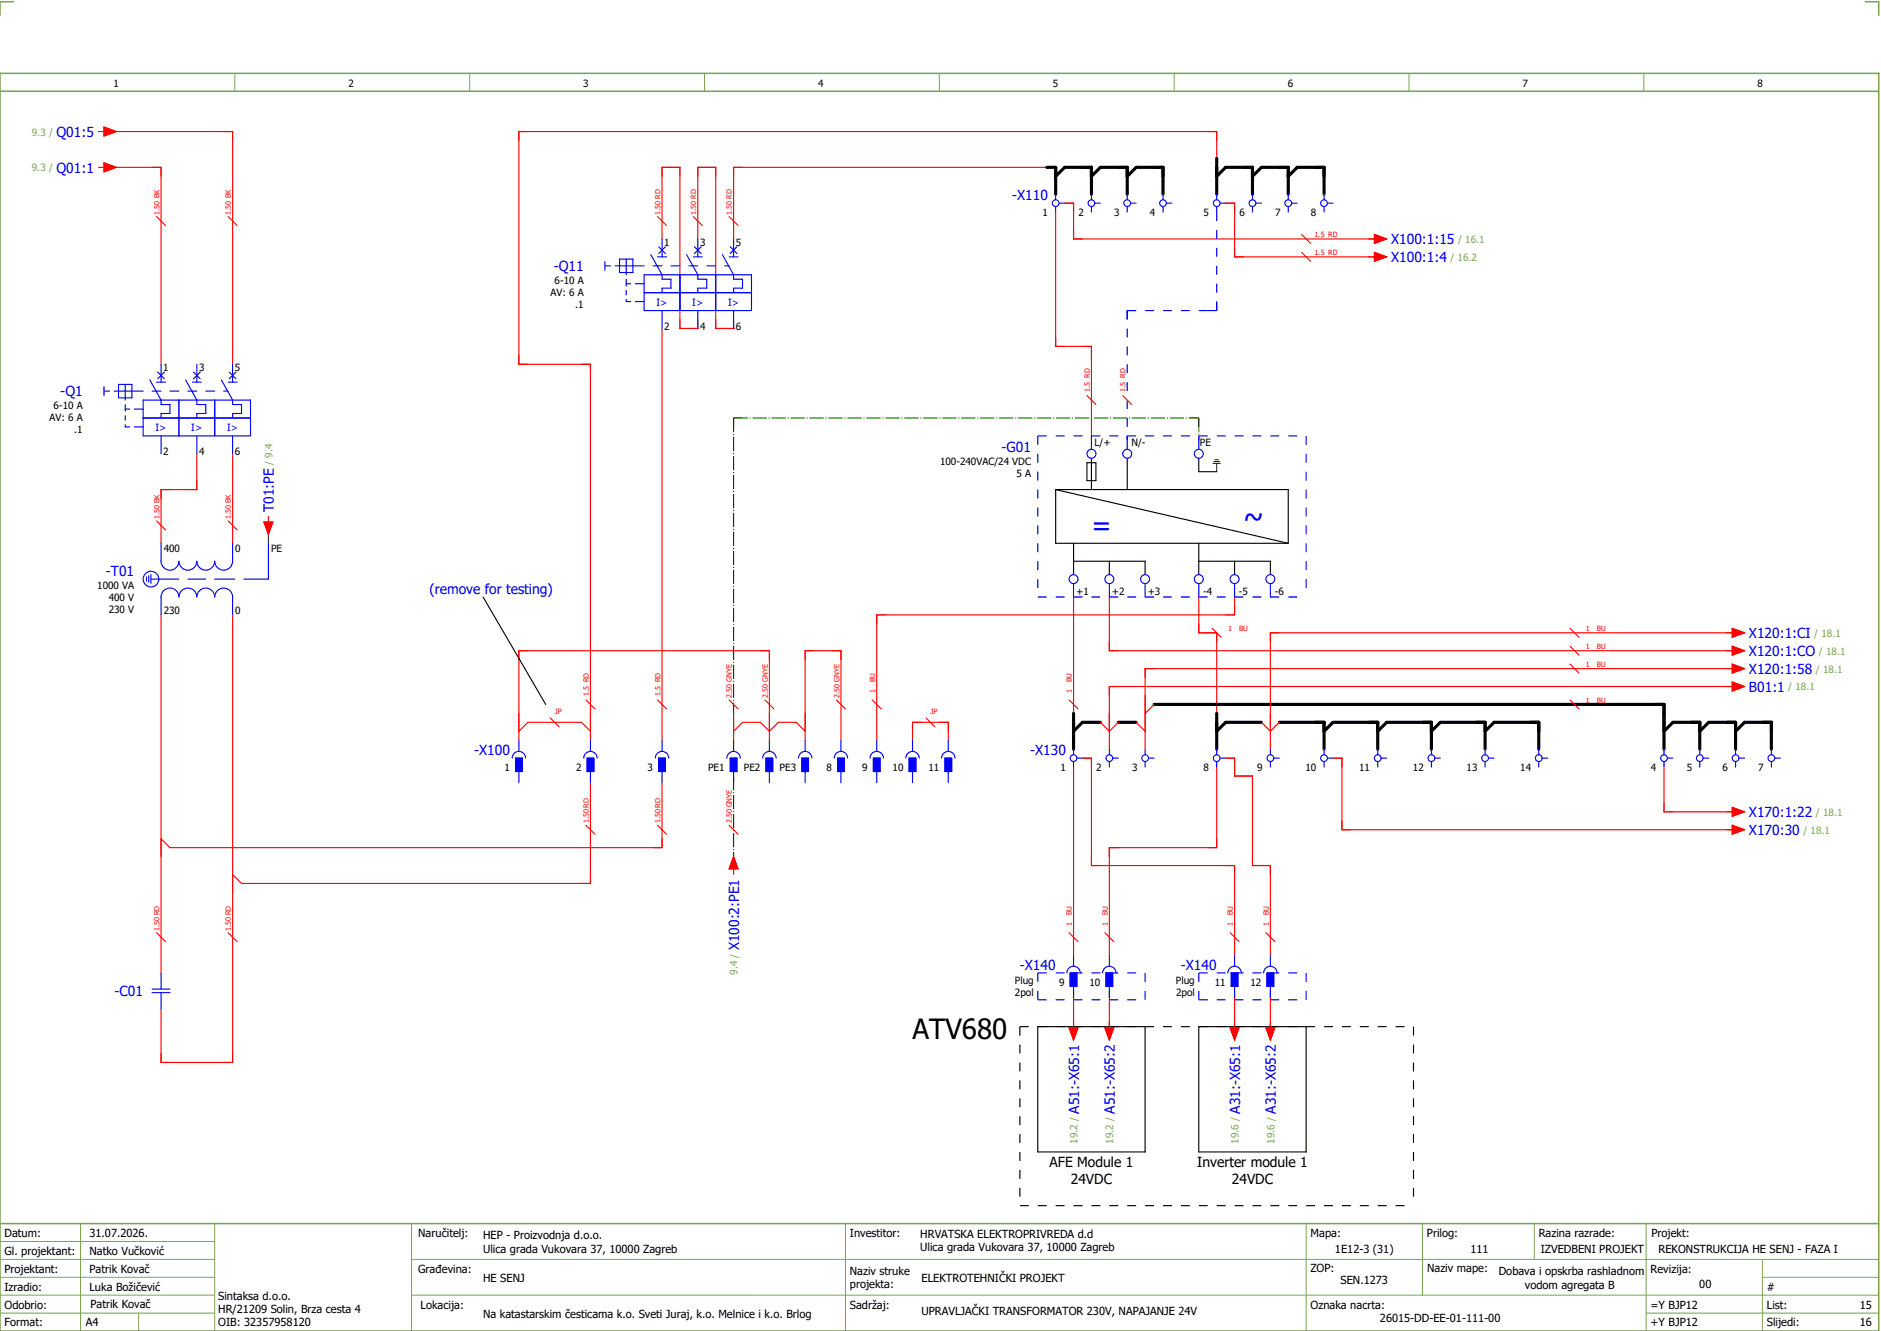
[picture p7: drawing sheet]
<svg xmlns="http://www.w3.org/2000/svg" width="421mm" height="297mm" viewBox="0 0 421 297" stroke-linecap="round" stroke-linejoin="round" font-family="sans-serif">
<path d="M0 16.4h420v281h-420zM3 .4h-3v3M417 .4h3v3M0 20.4h420M0 273.4h420" fill="none" stroke="#7ca552" stroke-width=".35"/>
<g fill="none" stroke="#7ca552" stroke-width=".22">
<path d="M52.5 16.4v4M105 16.4v4M157.5 16.4v4M210 16.4v4M262.5 16.4v4M315 16.4v4M367.5 16.4v4M0 277.4h48M18 273.4v24M48 273.4v24M92 273.4v24M189 273.4v24"/>
<path d="M292 273.4v23.8M318 273.4v16M343 273.4v8M368 273.4v23.8M0 281.4h48M0 285.4h47.8M0 293.4h47.8M31 293.4v4M47.8 289.4h-47.8M92 281.4h328M92 289.4h328M368 293.4h52"/>
<path d="M394 285.4h26M394 281.4v15.8"/>
</g>
<g fill="none" stroke="#f00" stroke-width=".25">
<path d="M22 29.4h1.2M22 37.4h1.2M23.2 28.4l2.8 1-2.8 1zM23.2 36.4l2.8 1-2.8 1zM24 29.4h28v52M24 37.4h12v44M236 37.4h-72v16M272 37.4v-8h-156v52h16v84M35 48.4l2 2M51 48.4l2 2M147 48.4l2 2M148 53.4v-16h4v36h4"/>
<path d="M155 48.4l2 2M156 53.4v-16h4v36h4M163 48.4l2 2M236 47.4v30h8v21M238 45.4h2v8h68M274 45.4h2v12h32M291 52.4l2 2M291 56.4l2 2M307.3 52.4l2.7 1-2.7 1zM307.3 56.4l2.7 1-2.7 1zM148 73.4v92M156 73.4h.1"/>
<path d="M156 71.4v2M164 73.4h.1M164 71.4v2M243 88.4l2 2M251 88.4l2 2M35 116.4l2 2M44 101.4v8h-8v12M51 116.4l2 2M52 101.4v20M59 116.6h2l-1 2.8zM60 115.4v1.2M36 137.4v80"/>
<path d="M52 137.4v100h-16v-12M240 133.4v28M248 133.4v12h140M268 133.4v8h4v20M276 133.4v4h-80v28M131 156.4l2 2M147 156.4l2 2M163 156.4l2 2M164 159.4v6M171 156.4l2 2M187 156.4l2 2M195 156.4l2 2"/>
<path d="M239 156.4l2 2M258 157.4l-2 2M271 140.4l2 2M351 140.4l2 2M351 144.4l2 2M351 148.4l2 2M351 156.4l2 2M387.3 152.4l2.7 1-2.7 1zM387.3 140.4l2.7 1-2.7 1zM387.3 144.4l2.7 1-2.7 1zM387.3 148.4l2.7 1-2.7 1zM388 153.4h-140v14"/>
<path d="M388 141.4h-104v26M388 149.4h-132v18M116 165.4v-20h56v20M116 163.4l2-2h12l2 2M123 160.4l2 2M132 173.4v24h-78l-2-2M148 173.4v16h-110l-2-2M164 163.4l2-2h4l2 2 2-2h4l2 2M180 165.4v-20h8v20M204 165.4v-4h8v4M207 160.4l2 2M240 171.4v42"/>
<path d="M242 169.4h2v24h32v20M246 161.4l2 2 2-2M254 161.4l2 2M272 171.4v18h-24v24M274 169.4h2v4h4v20h4v20M282 161.4l2 2 2-2M298 169.4h2v16h88M372 171.4v10h16M131 184.4l2 2M147 184.4l2 2M163 184.4l2 2M164 194.1v1.3"/>
<path d="M164 191.4l1 2.7h-2zM387.3 180.4l2.7 1-2.7 1zM387.3 184.4l2.7 1-2.7 1zM35 208.4l2 2M51 208.4l2 2M239 208.4l2 2M247 208.4l2 2M275 208.4l2 2M283 208.4l2 2M239 229.6h2l-1 2.8zM240 221.4v9M247 229.6h2l-1 2.8z"/>
<path d="M248 221.4v9M275 229.6h2l-1 2.8zM276 221.4v9M283 229.6h2l-1 2.8zM284 221.4v9"/>
</g>
<path d="M164 93.4v68M164 93.4h104M164 93.4h2M164 93.4v2M266 93.4h2M268 93.4v5M268 93.4v2M60 118.4v3M164 173.4v21" fill="none" stroke="#008000" stroke-width=".25" stroke-dasharray="3.2 .4 .3 .4" stroke-linecap="butt"/>
<g fill="none" stroke="#000" stroke-width=".7">
<path d="M234 37.4h2v6M236 39.4l2-2h6v6M244 39.4l2-2h6v6M252 39.4l2-2h6v6M272 39.4l2-2h6v6M272 35.4v8M280 39.4l2-2h6v6M288 39.4l2-2h6v6M240 159.4v8M258 157.4h114v10M272 159.4v8M246 161.4h-4l-2 2"/>
<path d="M250 161.4h4M282 161.4h-8l-2 2M286 161.4h10v6M296 163.4l2-2h10v6M308 163.4l2-2h10v6M320 163.4l2-2h10v6M332 163.4l2-2h10v6M372 163.4l2-2h6v6M380 163.4l2-2h6v6M388 163.4l2-2h6v6"/>
</g>
<g fill="none" stroke="#00f" stroke-width=".25" stroke-dasharray="2 2" stroke-linecap="butt">
<path d="M272 47.4v22M252 69.4v29M252 69.4h20M252 69.4h2M252 69.4v2M270 69.4h2M272 67.4v2M232 97.4h60M232 97.4v36M292 97.4v36M232 133.4h60M232 217.4h24"/>
<path d="M232 217.4v6M256 217.4v6M268 217.4h24M268 217.4v6M292 217.4v6M232 223.4h24M268 223.4h24"/>
</g>
<g fill="none" stroke="#000" stroke-width=".25">
<path d="M236 109.4v12h52M236 109.4h52v12M236 109.4l52 12M243 103.4h2v4h-2zM244 102.4v7M252 102.4v7M268 102.4v3h4M108 133.4l14 24M240 121.4v7M240 125.4h16v3M248 125.4v3M268 121.4v7"/>
<path d="M268 125.4h16v3M276 125.4v3M232 229.4h24v28h-24zM268 229.4h24v28h-24z"/>
</g>
<path d="M271.2 103.5h1.6M271.4 103.1h1.2M271.6 102.7h.8M272 103.5v1.9" fill="none" stroke="#008000" stroke-width=".25"/>
<g fill="none" stroke="#00f" stroke-width=".25">
<path d="M135.3 59.4h1.2M135.3 58.4v2M137.5 59.4h6.5M138.5 57.9h3v3h-3zM140 57.9v3.5M145.5 56.9l2.5 4.5v1h2v2h-2v1M146 59.4h2M147 57.4h2M147.3 55.1l1.5 1.5M148 53.4v4M148.8 55.1l-1.5 1.5M150 59.4h2"/>
<path d="M153.5 56.9l2.5 4.5v1h2v2h-2v1M154 59.4h2M155 57.4h2M155.3 55.1l1.5 1.5M156 53.4v4M156.8 55.1l-1.5 1.5M158 59.4h2M161.5 56.9l2.5 4.5v1h2v2h-2v1M162 59.4h1M163 57.4h2M163.3 55.1l1.5 1.5M164 53.4v4"/>
<path d="M164.8 55.1l-1.5 1.5M236 43.4v1.2M236 46.1v1.3M236.7 45.4h1.3M244 43.4v1.2M244 46.1v1.3M244.8 45.4h1.2M252 43.4v1.2M252 46.1v1.3M252.8 45.4h1.2M260 43.4v1.2M260 46.1v1.3"/>
<path d="M260.8 45.4h1.2M272 43.4v1.2M272 46.1v1.3M272.8 45.4h1.2M280 43.4v1.2M280 46.1v1.3M280.8 45.4h1.2M288 43.4v1.2M288 46.1v1.3M288.8 45.4h1.2M296 43.4v1.2M296 46.1v1.3"/>
<path d="M296.7 45.4h1.3M140 62.4v1.5M140 64.9v1M140 66.9v.5h1M140 63.4h1M142 63.4h2M142 67.4h2M144 65.4h24M144 61.4h24v8h-24zM148 69.4v4M152 61.4v8M156 69.4v4"/>
<path d="M160 61.4v8M164 69.4v4M23.2 87.4h1.3M23.2 86.4v2M25.5 87.4h6.5M26.5 85.9h3v3h-3zM28 85.9v3.5M28 90.4v1.5M28 92.9v1M28 94.9v.5h1M28 91.4h1M30 91.4h2"/>
<path d="M30 95.4h2M32 93.4h24M32 89.4h24v8h-24zM33.5 84.9l2.5 4.5v1h2v2h-2v1M34 87.4h2M35 85.4h2M35.3 83.1l1.4 1.5M36 81.4v4M36 97.4v4M36.7 83.1l-1.4 1.5M38 87.4h2M40 89.4v8"/>
<path d="M41.5 84.9l2.5 4.5v1h2v2h-2v1M42 87.4h2M43 85.4h2M43.2 83.1l1.5 1.5M44 81.4v4M44 97.4v4M44.7 83.1l-1.5 1.5M46 87.4h2M48 89.4v8M49.5 84.9l2.5 4.5v1h2v2h-2v1M50 87.4h1M51 85.4h2"/>
<path d="M51.3 83.1l1.5 1.5M52 81.4v4M52 97.4v4M52.8 83.1l-1.5 1.5M244 97.4v3M252 97.4v3M268 97.4v3M32.7 128.9v1M33.3 128.6v1.5M33.8 129.4h6.2M33.8 128.4v2M36 121.4v4a2 2 0 0 0 2 2 2 2 0 0 0 2-2 2 2 0 0 0 2 2 2 2 0 0 0 2-2 2 2 0 0 0 2 2 2 2 0 0 0 2-2 2 2 0 0 0 2 2 2 2 0 0 0 2-2v-4"/>
<path d="M36 137.4v-4a2 2 0 0 1 2-2 2 2 0 0 1 2 2 2 2 0 0 1 2-2 2 2 0 0 1 2 2 2 2 0 0 1 2-2 2 2 0 0 1 2 2 2 2 0 0 1 2-2 2 2 0 0 1 2 2v4M42 129.4h4M48 129.4h4.5M60 121.4v8h-5.5M240 130.4v3M248 130.4v3M256 130.4v3M268 130.4v3M276 130.4v3M284 130.4v3M114.5 169.4a1.5 1.5 0 0 1 1.5-1.5 1.5 1.5 0 0 1 1.5 1.5M115.3 169.4h1.5v3h-1.5z"/>
<path d="M116 165.4v2.5M116 172.4v2.5M130.5 169.4a1.5 1.5 0 0 1 1.5-1.5 1.5 1.5 0 0 1 1.5 1.5M131.2 169.4h1.5v3h-1.5zM132 165.4v2.5M132 172.4v2.5M146.5 169.4a1.5 1.5 0 0 1 1.5-1.5 1.5 1.5 0 0 1 1.5 1.5M147.3 169.4h1.5v3h-1.5zM148 165.4v2.5M148 172.4v2.5M162.5 169.4a1.5 1.5 0 0 1 1.5-1.5 1.5 1.5 0 0 1 1.5 1.5M163.3 169.4h1.5v3h-1.5z"/>
<path d="M164 165.4v2.5M164 172.4v2.5M170.5 169.4a1.5 1.5 0 0 1 1.5-1.5 1.5 1.5 0 0 1 1.5 1.5M171.2 169.4h1.5v3h-1.5zM172 165.4v2.5M172 172.4v2.5M178.5 169.4a1.5 1.5 0 0 1 1.5-1.5 1.5 1.5 0 0 1 1.5 1.5M179.2 169.4h1.5v3h-1.5zM180 165.4v2.5M180 172.4v2.5M186.5 169.4a1.5 1.5 0 0 1 1.5-1.5 1.5 1.5 0 0 1 1.5 1.5M187.2 169.4h1.5v3h-1.5z"/>
<path d="M188 165.4v2.5M188 172.4v2.5M194.5 169.4a1.5 1.5 0 0 1 1.5-1.5 1.5 1.5 0 0 1 1.5 1.5M195.3 169.4h1.5v3h-1.5zM196 165.4v2.5M196 172.4v2.5M202.5 169.4a1.5 1.5 0 0 1 1.5-1.5 1.5 1.5 0 0 1 1.5 1.5M203.3 169.4h1.5v3h-1.5zM204 165.4v2.5M204 172.4v2.5M210.5 169.4a1.5 1.5 0 0 1 1.5-1.5 1.5 1.5 0 0 1 1.5 1.5M211.3 169.4h1.5v3h-1.5z"/>
<path d="M212 165.4v2.5M212 172.4v2.5M240 167.4v1.2M240 170.1v1.3M240.8 169.4h1.2M248 167.4v1.2M248 170.1v1.3M248.7 169.4h1.3M256 167.4v1.2M256 170.1v1.3M256.7 169.4h1.3M272 167.4v1.2"/>
<path d="M272 170.1v1.3M272.8 169.4h1.2M284 167.4v1.2M284 170.1v1.3M284.7 169.4h1.3M296 167.4v1.2M296 170.1v1.3M296.7 169.4h1.3M308 167.4v1.2M308 170.1v1.3M308.8 169.4h1.2M320 167.4v1.2"/>
<path d="M320 170.1v1.3M320.8 169.4h1.2M332 167.4v1.2M332 170.1v1.3M332.7 169.4h1.3M344 167.4v1.2M344 170.1v1.3M344.7 169.4h1.3M372 167.4v1.2M372 170.1v1.3M372.7 169.4h1.3M380 167.4v1.2"/>
<path d="M380 170.1v1.3M380.7 169.4h1.3M388 167.4v1.2M388 170.1v1.3M388.8 169.4h1.2M396 167.4v1.2M396 170.1v1.3M396.8 169.4h1.2M36 217.4v3.6M238.5 217.4a1.5 1.5 0 0 1 1.5-1.5 1.5 1.5 0 0 1 1.5 1.5M239.3 217.4h1.5v3h-1.5zM240 213.4v2.5"/>
<path d="M246.5 217.4a1.5 1.5 0 0 1 1.5-1.5 1.5 1.5 0 0 1 1.5 1.5M247.2 217.4h1.5v3h-1.5zM248 213.4v2.5M274.5 217.4a1.5 1.5 0 0 1 1.5-1.5 1.5 1.5 0 0 1 1.5 1.5M275.2 217.4h1.5v3h-1.5zM276 213.4v2.5M282.5 217.4a1.5 1.5 0 0 1 1.5-1.5 1.5 1.5 0 0 1 1.5 1.5M283.2 217.4h1.5v3h-1.5zM284 213.4v2.5M34 221h4M34 221.8h4M36 221.8v3.6"/>
<path d="M240 220.4v2.5M248 220.4v2.5M276 220.4v2.5M284 220.4v2.5"/>
<circle cx="236" cy="45.4" r=".75"/>
<circle cx="244" cy="45.4" r=".75"/>
<circle cx="252" cy="45.4" r=".75"/>
<circle cx="260" cy="45.4" r=".75"/>
<circle cx="272" cy="45.4" r=".75"/>
<circle cx="280" cy="45.4" r=".75"/>
<circle cx="288" cy="45.4" r=".75"/>
<circle cx="296" cy="45.4" r=".75"/>
<circle cx="244" cy="101.4" r="1"/>
<circle cx="252" cy="101.4" r="1"/>
<circle cx="268" cy="101.4" r="1"/>
<circle cx="33.7" cy="129.4" r="1.75"/>
<circle cx="240" cy="129.4" r="1"/>
<circle cx="248" cy="129.4" r="1"/>
<circle cx="256" cy="129.4" r="1"/>
<circle cx="268" cy="129.4" r="1"/>
<circle cx="276" cy="129.4" r="1"/>
<circle cx="284" cy="129.4" r="1"/>
<circle cx="240" cy="169.4" r=".75"/>
<circle cx="248" cy="169.4" r=".75"/>
<circle cx="256" cy="169.4" r=".75"/>
<circle cx="272" cy="169.4" r=".75"/>
<circle cx="284" cy="169.4" r=".75"/>
<circle cx="296" cy="169.4" r=".75"/>
<circle cx="308" cy="169.4" r=".75"/>
<circle cx="320" cy="169.4" r=".75"/>
<circle cx="332" cy="169.4" r=".75"/>
<circle cx="344" cy="169.4" r=".75"/>
<circle cx="372" cy="169.4" r=".75"/>
<circle cx="380" cy="169.4" r=".75"/>
<circle cx="388" cy="169.4" r=".75"/>
<circle cx="396" cy="169.4" r=".75"/>
</g>
<path d="M228 229.4h88M228 229.4v40M316 229.4v40M228 269.4h88" fill="none" stroke="#000" stroke-width=".25" stroke-dasharray="2 2" stroke-linecap="butt"/>
<g fill="#00f" stroke="#00f" stroke-width=".22">
<path d="M115.3 169.4h1.5v3h-1.5z"/>
<path d="M131.2 169.4h1.5v3h-1.5z"/>
<path d="M147.3 169.4h1.5v3h-1.5z"/>
<path d="M163.3 169.4h1.5v3h-1.5z"/>
<path d="M171.2 169.4h1.5v3h-1.5z"/>
<path d="M179.2 169.4h1.5v3h-1.5z"/>
<path d="M187.2 169.4h1.5v3h-1.5z"/>
<path d="M195.3 169.4h1.5v3h-1.5z"/>
<path d="M203.3 169.4h1.5v3h-1.5z"/>
<path d="M211.3 169.4h1.5v3h-1.5z"/>
<path d="M239.3 217.4h1.5v3h-1.5z"/>
<path d="M247.2 217.4h1.5v3h-1.5z"/>
<path d="M275.2 217.4h1.5v3h-1.5z"/>
<path d="M283.2 217.4h1.5v3h-1.5z"/>
</g>
<g fill="#f00" stroke="#f00" stroke-width=".22">
<path d="M23.2 28.4l2.8 1-2.8 1z"/>
<path d="M23.2 36.4l2.8 1-2.8 1z"/>
<path d="M164 191.4l1 2.7h-2z"/>
<path d="M59 116.6h2l-1 2.8z"/>
<path d="M307.3 52.4l2.7 1-2.7 1z"/>
<path d="M307.3 56.4l2.7 1-2.7 1z"/>
<path d="M387.3 152.4l2.7 1-2.7 1z"/>
<path d="M387.3 180.4l2.7 1-2.7 1z"/>
<path d="M387.3 184.4l2.7 1-2.7 1z"/>
<path d="M387.3 148.4l2.7 1-2.7 1z"/>
<path d="M387.3 144.4l2.7 1-2.7 1z"/>
<path d="M387.3 140.4l2.7 1-2.7 1z"/>
<path d="M247 229.6h2l-1 2.8z"/>
<path d="M239 229.6h2l-1 2.8z"/>
<path d="M283 229.6h2l-1 2.8z"/>
<path d="M275 229.6h2l-1 2.8z"/>
</g>
<g font-size="6.2" fill="#00f">
<text x="244" y="119.6">=</text>
<text x="278" y="117.6">~</text>
</g>
<text font-size="6.2" x="204" y="232.1">ATV680</text>
<g font-size="3.1" fill="#00f">
<text x="12.6" y="30.6">Q01:5</text>
<text x="12.6" y="38.6">Q01:1</text>
<text x="226.3" y="44.6">-X110</text>
<text x="311" y="54.6">X100:1:15</text>
<text x="311" y="58.6">X100:1:4</text>
<text x="123.8" y="60.5">-Q11</text>
<text x="13.5" y="88.5">-Q1</text>
<text x="223.9" y="101">-G01</text>
<text x="61.2" y="114.4" transform="rotate(-90 61.2 114.4)">T01:PE</text>
<text x="23.7" y="128.6">-T01</text>
<text x="96" y="132.8">(remove for testing)</text>
<text x="391" y="142.6">X120:1:CI</text>
<text x="391" y="146.6">X120:1:CO</text>
<text x="391" y="154.6">B01:1</text>
<text x="391" y="150.6">X120:1:58</text>
<text x="106" y="168.6">-X100</text>
<text x="230.3" y="168.6">-X130</text>
<text x="391" y="182.6">X170:1:22</text>
<text x="391" y="186.6">X170:30</text>
<text x="165.2" y="212.3" transform="rotate(-90 165.2 212.3)">X100:2:PE1</text>
<text x="228" y="216.6">-X140</text>
<text x="264" y="216.6">-X140</text>
<text x="25.6" y="222.6">-C01</text>
<text x="241.2" y="248.9" transform="rotate(-90 241.2 248.9)">A51:-X65:1</text>
<text x="249.2" y="248.9" transform="rotate(-90 249.2 248.9)">A51:-X65:2</text>
<text x="277.2" y="248.9" transform="rotate(-90 277.2 248.9)">A31:-X65:1</text>
<text x="285.2" y="248.9" transform="rotate(-90 285.2 248.9)">A31:-X65:2</text>
</g>
<g font-size="3.1">
<text x="234.6" y="260.8">AFE Module 1</text>
<text x="267.6" y="260.8">Inverter module 1</text>
<text x="239.4" y="264.5">24VDC</text>
<text x="275.4" y="264.5">24VDC</text>
</g>
<g font-size="2.5">
<text x="1" y="276.4">Datum:</text>
<text x="1" y="280.4">Gl. projektant:</text>
<text x="20" y="276.4">31.07.2026.</text>
<text x="20" y="280.4">Natko Vučković</text>
<text x="93.5" y="276.4">Naručitelj:</text>
<text x="108" y="276.9">HEP - Proizvodnja d.o.o.</text>
<text x="108" y="279.9">Ulica grada Vukovara 37, 10000 Zagreb</text>
<text x="190" y="276.4">Investitor:</text>
<text x="205.7" y="276.6">HRVATSKA ELEKTROPRIVREDA d.d</text>
<text x="205.7" y="279.6">Ulica grada Vukovara 37, 10000 Zagreb</text>
<text x="293" y="276.4">Mapa:</text>
<text x="298.4" y="279.9">1E12-3 (31)</text>
<text x="319" y="276.4">Prilog:</text>
<text x="328.7" y="279.9">111</text>
<text x="344" y="276.4">Razina razrade:</text>
<text x="344.4" y="279.9">IZVEDBENI PROJEKT</text>
<text x="369.2" y="276.3">Projekt:</text>
<text x="370.8" y="279.9">REKONSTRUKCIJA HE SENJ - FAZA I</text>
<text x="1" y="284.4">Projektant:</text>
<text x="20" y="284.4">Patrik Kovač</text>
<text x="93.5" y="284.4">Građevina:</text>
<text x="108" y="286.4">HE SENJ</text>
<text x="190" y="284.9">Naziv struke</text>
<text x="190" y="287.9">projekta:</text>
<text x="206" y="286.5">ELEKTROTEHNIČKI PROJEKT</text>
<text x="293" y="284.3">ZOP:</text>
<text x="299.7" y="286.9">SEN.1273</text>
<text x="319" y="284.3">Naziv mape:</text>
<text x="335.1" y="285">Dobava i opskrba rashladnom</text>
<text x="340.9" y="288">vodom agregata B</text>
<text x="369" y="284.4">Revizija:</text>
<text x="379.9" y="287.9">00</text>
<text x="1" y="288.4">Izradio:</text>
<text x="1" y="292.4">Odobrio:</text>
<text x="20" y="288.4">Luka Božičević</text>
<text x="20.2" y="292.3">Patrik Kovač</text>
<text x="48.8" y="290.4">Sintaksa d.o.o.</text>
<text x="48.8" y="293.4">HR/21209 Solin, Brza cesta 4</text>
<text x="94" y="292.4">Lokacija:</text>
<text x="190" y="292.4">Sadržaj:</text>
<text x="206" y="293.9">UPRAVLJAČKI TRANSFORMATOR 230V, NAPAJANJE 24V</text>
<text x="293" y="292.4">Oznaka nacrta:</text>
<text x="369" y="292.4">=Y BJP12</text>
<text x="395" y="292.4">List:</text>
<text x="395" y="288.4">#</text>
<text x="415.8" y="292.4">15</text>
<text x="1" y="296.4">Format:</text>
<text x="19.2" y="296.4">A4</text>
<text x="48.8" y="296.4">OIB: 32357958120</text>
<text x="108" y="294.4">Na katastarskim česticama k.o. Sveti Juraj, k.o. Melnice i k.o. Brlog</text>
<text x="308.5" y="295.4">26015-DD-EE-01-111-00</text>
<text x="369" y="296.4">+Y BJP12</text>
<text x="395" y="296.4">Slijedi:</text>
<text x="415.8" y="296.4">16</text>
</g>
<g font-size="2.2">
<text x="25.4" y="19.4">1</text>
<text x="77.9" y="19.4">2</text>
<text x="130.4" y="19.4">3</text>
<text x="182.9" y="19.4">4</text>
<text x="235.4" y="19.4">5</text>
<text x="287.9" y="19.4">6</text>
<text x="340.4" y="19.4">7</text>
<text x="392.9" y="19.4">8</text>
<text x="233.1" y="48.3">1</text>
<text x="241.1" y="48.3">2</text>
<text x="249.1" y="48.3">3</text>
<text x="257.1" y="48.3">4</text>
<text x="269.1" y="48.3">5</text>
<text x="277.1" y="48.3">6</text>
<text x="285.1" y="48.3">7</text>
<text x="293.1" y="48.3">8</text>
<text x="148.5" y="54.9">1</text>
<text x="156.5" y="54.9">3</text>
<text x="164.5" y="54.9">5</text>
<text x="124" y="63.4">6-10 A</text>
<text x="123.1" y="66.1">AV: 6 A</text>
<text x="128.6" y="68.8">.1</text>
<text x="148.5" y="73.6">2</text>
<text x="156.5" y="73.6">4</text>
<text x="164.5" y="73.6">6</text>
<text x="36.5" y="82.9">1</text>
<text x="44.5" y="82.9">3</text>
<text x="52.5" y="82.9">5</text>
<text x="11.1" y="94.1">AV: 6 A</text>
<text x="12" y="91.4">6-10 A</text>
<text x="16.6" y="96.8">.1</text>
<text x="36.5" y="101.6">2</text>
<text x="44.5" y="101.6">4</text>
<text x="52.5" y="101.6">6</text>
<text x="244.7" y="99.6">L/+</text>
<text x="252.9" y="99.6">N/-</text>
<text x="268.3" y="99.6">PE</text>
<text x="210.2" y="103.9">100-240VAC/24 VDC</text>
<text x="227.2" y="106.6">5 A</text>
<text x="36.6" y="123.3">400</text>
<text x="52.6" y="123.3">0</text>
<text x="60.6" y="123.3">PE</text>
<text x="21.7" y="131.5">1000 VA</text>
<text x="24.3" y="134.2">400 V</text>
<text x="24.3" y="136.9">230 V</text>
<text x="36.6" y="137.2">230</text>
<text x="52.6" y="137.2">0</text>
<text x="240.6" y="132.9">+1</text>
<text x="248.6" y="132.9">+2</text>
<text x="256.6" y="132.9">+3</text>
<text x="269" y="132.9">-4</text>
<text x="277" y="132.9">-5</text>
<text x="285" y="132.9">-6</text>
<text x="112.8" y="172.3">1</text>
<text x="128.8" y="172.3">2</text>
<text x="144.8" y="172.3">3</text>
<text x="158.3" y="172.3">PE1</text>
<text x="166.3" y="172.3">PE2</text>
<text x="174.3" y="172.3">PE3</text>
<text x="184.8" y="172.3">8</text>
<text x="192.8" y="172.3">9</text>
<text x="199.6" y="172.3">10</text>
<text x="207.6" y="172.3">11</text>
<text x="237.1" y="172.3">1</text>
<text x="245.1" y="172.3">2</text>
<text x="253.1" y="172.3">3</text>
<text x="269.1" y="172.3">8</text>
<text x="281.1" y="172.3">9</text>
<text x="291.9" y="172.3">10</text>
<text x="303.9" y="172.3">11</text>
<text x="315.9" y="172.3">12</text>
<text x="327.9" y="172.3">13</text>
<text x="339.9" y="172.3">14</text>
<text x="369.1" y="172.3">4</text>
<text x="377.1" y="172.3">5</text>
<text x="385.1" y="172.3">6</text>
<text x="393.1" y="172.3">7</text>
<text x="226.9" y="219.9">Plug</text>
<text x="236.8" y="220.3">9</text>
<text x="243.6" y="220.3">10</text>
<text x="262.9" y="219.9">Plug</text>
<text x="271.6" y="220.3">11</text>
<text x="279.6" y="220.3">12</text>
<text x="226.9" y="222.6">2pol</text>
<text x="262.9" y="222.6">2pol</text>
</g>
<g font-size="2.2" fill="#7ca552">
<text x="7.1" y="30.3">9.3 /</text>
<text x="7.1" y="38.3">9.3 /</text>
<text x="324.3" y="58.3">/ 16.2</text>
<text x="326" y="54.3">/ 16.1</text>
<text x="60.9" y="103.9" transform="rotate(-90 60.9 103.9)">/ 9.4</text>
<text x="405.6" y="142.3">/ 18.1</text>
<text x="406.6" y="146.3">/ 18.1</text>
<text x="399.8" y="154.3">/ 18.1</text>
<text x="406" y="150.3">/ 18.1</text>
<text x="406" y="182.3">/ 18.1</text>
<text x="403.2" y="186.3">/ 18.1</text>
<text x="164.9" y="217.8" transform="rotate(-90 164.9 217.8)">9.4 /</text>
<text x="240.9" y="255.6" transform="rotate(-90 240.9 255.6)">19.2 /</text>
<text x="248.9" y="255.6" transform="rotate(-90 248.9 255.6)">19.2 /</text>
<text x="276.9" y="255.6" transform="rotate(-90 276.9 255.6)">19.6 /</text>
<text x="284.9" y="255.6" transform="rotate(-90 284.9 255.6)">19.6 /</text>
</g>
<g font-size="2.2" fill="#00f">
<text x="146.8" y="68.3">I&gt;</text>
<text x="154.8" y="68.3">I&gt;</text>
<text x="162.8" y="68.3">I&gt;</text>
<text x="34.8" y="96.3">I&gt;</text>
<text x="42.8" y="96.3">I&gt;</text>
<text x="50.8" y="96.3">I&gt;</text>
</g>
<g font-size="1.6" fill="#f00">
<text x="35.6" y="48" transform="rotate(-90 35.6 48)">1.50 BK</text>
<text x="51.6" y="48" transform="rotate(-90 51.6 48)">1.50 BK</text>
<text x="147.6" y="48" transform="rotate(-90 147.6 48)">1.50 RD</text>
<text x="155.6" y="48" transform="rotate(-90 155.6 48)">1.50 RD</text>
<text x="163.6" y="48" transform="rotate(-90 163.6 48)">1.50 RD</text>
<text x="293.9" y="53">1.5 RD</text>
<text x="293.9" y="57">1.5 RD</text>
<text x="243.6" y="87.5" transform="rotate(-90 243.6 87.5)">1.5 RD</text>
<text x="251.6" y="87.5" transform="rotate(-90 251.6 87.5)">1.5 RD</text>
<text x="35.6" y="116" transform="rotate(-90 35.6 116)">1.50 BK</text>
<text x="51.6" y="116" transform="rotate(-90 51.6 116)">1.50 BK</text>
<text x="274.6" y="141">1</text>
<text x="277" y="141">BU</text>
<text x="354.6" y="141">1</text>
<text x="357" y="141">BU</text>
<text x="354.6" y="145">1</text>
<text x="354.6" y="149">1</text>
<text x="357" y="145">BU</text>
<text x="357" y="149">BU</text>
<text x="131.6" y="155.5" transform="rotate(-90 131.6 155.5)">1.5 RD</text>
<text x="147.6" y="155.5" transform="rotate(-90 147.6 155.5)">1.5 RD</text>
<text x="163.6" y="156" transform="rotate(-90 163.6 156)">2.50 GNYE</text>
<text x="171.6" y="156" transform="rotate(-90 171.6 156)">2.50 GNYE</text>
<text x="187.6" y="156" transform="rotate(-90 187.6 156)">2.50 GNYE</text>
<text x="195.6" y="154.8" transform="rotate(-90 195.6 154.8)">1</text>
<text x="195.6" y="152.4" transform="rotate(-90 195.6 152.4)">BU</text>
<text x="239.6" y="154.8" transform="rotate(-90 239.6 154.8)">1</text>
<text x="239.6" y="152.4" transform="rotate(-90 239.6 152.4)">BU</text>
<text x="124" y="159.6">JP</text>
<text x="208" y="159.6">JP</text>
<text x="354.6" y="157">1</text>
<text x="357" y="157">BU</text>
<text x="131.6" y="184" transform="rotate(-90 131.6 184)">1.50 RD</text>
<text x="147.6" y="184" transform="rotate(-90 147.6 184)">1.50 RD</text>
<text x="163.6" y="184" transform="rotate(-90 163.6 184)">2.50 GNYE</text>
<text x="35.6" y="208" transform="rotate(-90 35.6 208)">1.50 RD</text>
<text x="51.6" y="208" transform="rotate(-90 51.6 208)">1.50 RD</text>
<text x="239.6" y="206.8" transform="rotate(-90 239.6 206.8)">1</text>
<text x="239.6" y="204.4" transform="rotate(-90 239.6 204.4)">BU</text>
<text x="247.6" y="206.8" transform="rotate(-90 247.6 206.8)">1</text>
<text x="247.6" y="204.4" transform="rotate(-90 247.6 204.4)">BU</text>
<text x="275.6" y="206.8" transform="rotate(-90 275.6 206.8)">1</text>
<text x="275.6" y="204.4" transform="rotate(-90 275.6 204.4)">BU</text>
<text x="283.6" y="206.8" transform="rotate(-90 283.6 206.8)">1</text>
<text x="283.6" y="204.4" transform="rotate(-90 283.6 204.4)">BU</text>
</g>
</svg>
